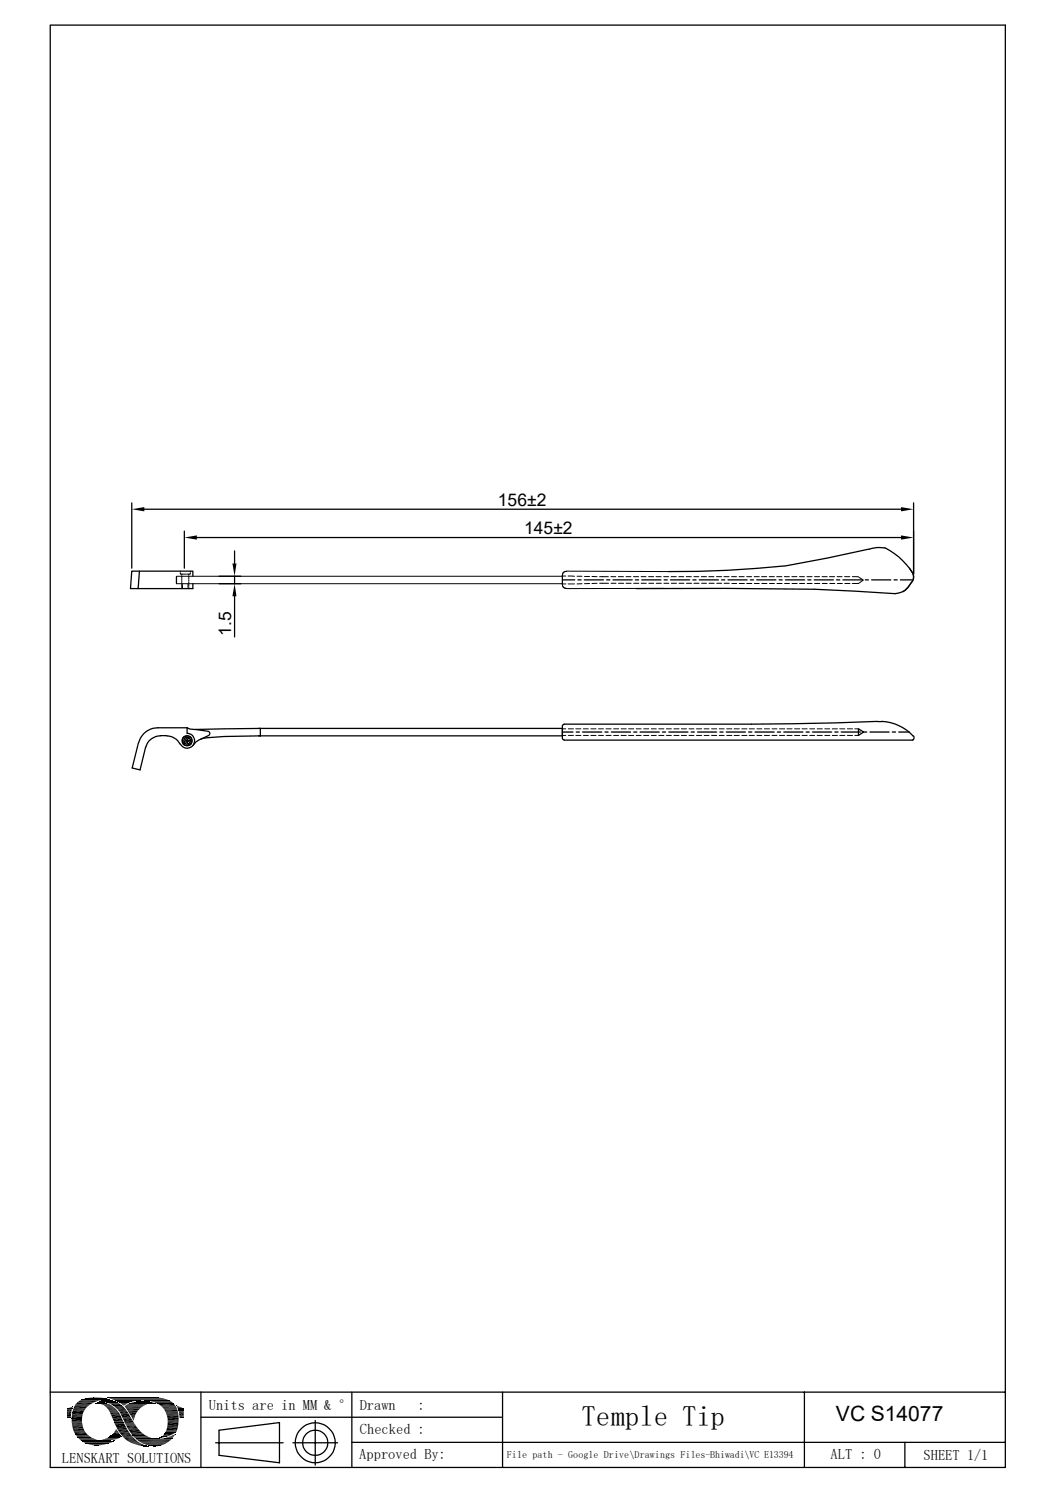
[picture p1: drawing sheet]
<svg xmlns="http://www.w3.org/2000/svg" width="210mm" height="297mm" viewBox="0 0 210 297" stroke-linecap="round" stroke-linejoin="round" font-family="sans-serif">
<g fill="none" stroke="#000" stroke-width=".2">
<path d="M35.9 114v.2h.6M35.9 113.6v.2M36.2 115.1v.3M36.2 115.5v.3M36.2 116v.3M36.2 116.5v.3M36.2 114.2v.2M36.2 114.6v.3M36.2 116.9v.2M36.3 116.5v.6v-.2M36.3 116.1v.2M36.7 114.2h.3"/>
<path d="M37.4 116.1v.2M37.4 116.5v.3M37.4 116.9v.2M37.5 114.6v.5M37.5 114.2v.2M37.5 115.3v.3M37.5 115.8v.3M37.5 116.2v.3M37.5 116.7v.4M37.8 114v.2h-.7M37.8 113.6v.2M111.8 114.6h-76.7v1.5l77.4 .1"/>
<path d="M111.8 114.6h.7M112.6 113.7l-.5 .2-.3 .5 .1 2.3 .3 .3 .4 .1M112.6 113.6l20.4 .1M113 114.6h1.3M113 116.2h1.3M114.8 114.6h.9M115.7 116.1l-.9 .1M116.2 114.7h1.1M117.3 116.1h-1.1M117.7 114.7h1M118.7 116l-1 .1M119.3 114.7h1.7"/>
<path d="M121 116h-1.7M121.5 114.7h1M121.5 116h1M123 114.7h1M123 116h1M124.5 116h1M124.5 114.7h1M126 114.7h1M126 116h1M127.5 116h1M127.5 114.7h1M129 114.7h1"/>
<path d="M129 116h1M130.5 114.7h1M130.5 116h1M132 114.7h1M132 116h1M132 117.1h-19.4M133.5 114.7h1M133.5 116h1M135 114.7h1M135 116h1M136.5 114.7h1M136.5 116h1"/>
<path d="M138 116h1M138 114.7h1M139.5 114.7h1M139.5 116h1M141 114.7h1M141 116h1M142.5 114.7h1M142.5 116h1M144 114.7h1M144 116h1M145.5 114.7h1M145.5 116.1h1"/>
<path d="M147 114.7h1M147 116.1h1M148.5 116.1h1M148.5 114.7h1M150 114.7h1M150 116.1h1M151.5 114.7h1M151.5 116.1h1M153 114.7h1M153 116.1h1M154.5 114.7h1M154.5 116.1h1"/>
<path d="M156 114.7h1M156 116.1h1M157.5 114.7h1M157.5 116.1h1M159 116.1h1M159 114.7h1M160.5 114.7h1M160.5 116.1h1M162 116.1h1M162 114.7h1M163.5 114.7h1M163.5 116.1h1"/>
<path d="M165 114.7h1M165 116.1h1M166.5 114.7h1M166.5 116.1h1M168 114.7h1M168 116.1h1M169.5 114.7h1.1l1.1 .7-1 .7h-1.2M36.4 147.7v.1M36.5 146.7l.1 .1M36.6 147.6l-.2 .1M36.6 146.8l.1 .1M36.6 148v.1"/>
<path d="M36.7 146.9l.1 .2M36.7 147.5l-.1 .1M36.8 147.9l-.1 .1M36.8 146.5l.1 .1M36.8 147.1l.1 .1M36.9 147.4l-.2 .1M36.9 146.6l.1 .1M36.9 147.2v.2M36.9 147.8l-.1 .1M37 146.7l.1 .2M37.1 147.7l-.1 .1M37.1 146.9l.1 .1"/>
<path d="M37.1 147.7h.2M37.2 147l.1 .1M37.3 147.7v.1M37.4 147.9l.1 .2M37.5 147h-.1M37.5 147.4v.1M37.5 147.5l.1 .1M37.6 148.2v.1M37.6 146.9h-.1M37.7 147.7l.1 .1M37.7 147.3h-.1M37.8 146.8h-.1"/>
<path d="M37.8 147.8v.1M37.8 147.2h.1M37.9 146.7h-.1M37.9 148h.1M38 147.1h-.1M38.1 147h.1M111.8 146.3h.7M111.8 145h.7M113 146.3h1M113 145h1M114.5 146.3h1M114.5 145h1"/>
<path d="M116 146.3h1M116 145h1M117.5 146.3h1M117.5 145h1M119 146.3h1M119 145h1M120.5 146.3h1M120.5 145h1M122 146.3h1M122 145h1M123.5 146.3h1M123.5 145h1"/>
<path d="M125 146.3h1M125 145h1M126.5 146.3h1M126.5 145h1M128 146.3h1M128 145h1M129.5 146.3h1M129.5 145h1M131 146.3h1M131 145h1M132.5 146.3h1M132.5 145h1"/>
<path d="M134 146.3h1M134 145h1M135.5 146.3h1M135.5 145h1M137 146.3h1M137 145h1M138.5 146.3h1M138.5 145h1M140 146.3h1M140 145h1M141.5 146.3h1M141.5 145h1"/>
<path d="M143 146.3h1M143 145h1M144.5 146.3h1M144.5 145h1M146 146.3h1M146 145h1M147.5 146.3h1M147.5 145h1M149 146.3h1M149 145h1M150.5 146.3h1M150.5 145h1"/>
<path d="M152 146.3h1M152 145h1M153.5 146.3h1M153.5 145h1M155 146.3h1M155 145h1M156.5 146.3h1M156.5 145h1M158 146.3h1M158 145h1M159.5 146.3h1M159.5 145h1"/>
<path d="M161 146.3h1M161 145h1M162.5 146.3h1M162.5 145h1M164 146.3h1M164 145h1M165.5 146.3h1M165.5 145h1M167 146.3h1M167 145h1M168.5 146.3h1M168.5 145h1"/>
<path d="M170 146.3h.7M170 145h.7M171.7 145.6h.1M14.7 279.9h2.6M15 279.4h3M15.3 279h3.5M15.7 278.7h3.9M15.9 278.6h4M16 278.6h4.2M16 278.5h4.4M16.2 278.5h4.3M16.4 278.4h5.4"/>
<path d="M16.5 278.3h5.1M16.7 278.3h4.7M16.9 278.2h4.3M17.1 278.2h3.9M17.5 278.1h3M17.6 278.1h2.9M19 279.2h2.1M19.1 279.2h2.2M19.7 278.8h3.2M19.8 278.8h2.9M19.9 278.7h2.7M20.2 278.7h2.2"/>
<path d="M20.3 278.9h2.7M20.6 279h2.7M21.3 279h2M21.3 279.1h2.4M21.3 278h10.3M21.4 278.1h10.5M21.5 278.1h11M21.8 278h7.4M21.8 278.2h10.8M21.8 278.4h-5.6M22 278.3h10.9M22.2 278.3h10.8"/>
<path d="M22.3 278.4h10.9M22.5 278.4h10.8M22.6 278.5h11M22.8 278.6h5.1M22.9 278.6h4.4M23 278.7h4.2M23.2 278.8h3.3M23.5 278.9h2.7M23.5 278.9h2.5M23.7 279h2.1M24.8 279.8h3.7M24.8 279.8h3.5"/>
<path d="M24.8 279.9h3.4M24.9 279.7h3.8M25 279.6h3.7M25.1 279.5h4M25.4 279.4h3.8M25.4 279.3h4.2M25.7 279.2h4.2M26 279.1h4.8M26.2 279h4.4M26.2 279h4.2M26.6 278.9h3.5M26.8 278.9h3.1"/>
<path d="M27.1 278.8h2.6M28.7 278.6h5M29.3 278.6h4.4M29.4 278.7h4.5M30.1 278.8h4M30.4 278.9h3.8M30.7 279h3.7M30.8 279.2h-5M31 279.1h3.5M31.2 279.2h3.3M31.9 279.7h3M32.1 279.8h2.9"/>
<path d="M14.3 282.3h2M14.3 282.8h2M14.3 283h2M14.3 283.1h2M14.3 283.5h2.1M14.4 281h2.2M14.5 280.5h2.3M14.5 284.2h2.1M14.6 284.7h2.3M15 285.3h2.3M15.3 285.8h2.7M15.4 285.9h2.6"/>
<path d="M15.4 285.9h2.8M15.5 286h2.8M15.6 286.1h3M15.7 286.3h3.3M15.9 286.4h3.1M15.9 286.4h3.6M16 286.6h3.9M16.2 286.6h3.7M16.2 286.6h4.2M16.3 286.7h5.2M16.3 286.8h6.3M16.6 286.9h5.8"/>
<path d="M16.6 286.9h5.7M16.7 287h5.5M16.9 287h5M17 287.1h4.8M17.1 287.1h4.6M17.1 287.2h4.5M17.4 287.3h4M17.7 287.3h3.2M17.9 287.4h2.8M20.5 286.3h2.6M20.7 286.2h2.8M21.1 286.2h2.5"/>
<path d="M21.2 286.1h2.6M21.5 285.9h2.5M21.5 286h2.3M21.8 285.8h2.3M21.9 285.7h2.2M22 285.7h2M22 285.6h2M22.9 286.4h-2.7M24.1 285.8h-2.3M25.1 280.2h2.7M25.4 280.6h2M25.4 286.8h2.1"/>
<path d="M26.1 285.2h2.4M26.3 285.5h2.5M26.3 285.5h2.6M26.4 285.6h2.7M26.5 285.7h2.8M26.5 285.8h3.1M26.7 285.9h3.1M26.8 286h3.3M26.8 286.1h3.7M27 286.2h4.1M27.1 286.2l7.1 .1M27.1 286.3h7"/>
<path d="M27.6 286.7h6.1M27.8 286.9h5.7M27.9 286.9h5.5M28 287h5.3M28.2 287.1h5M28.5 287.2h4.4M28.8 287.3h3.9M29 287.5h3.4M29.5 287.5h2.6M29.6 287.6h2.4M31.7 286.2h2.5M32.4 280.1h2.7"/>
<path d="M32.5 280.2h2.7M32.6 280.3h2.6M32.6 280.4h2.6M32.7 280.5h2.6M32.8 285h2.1M32.9 285h2.1M32.9 280.9h2.5M32.9 284.9h2.2M32.9 284.9h2.1M32.9 284.8h2.2M33 284.7h2.1M33 284.6h2.2"/>
<path d="M33.1 284.5h2.1M33.1 284.6h2.1M33.1 281.5h2.4M33.2 283.9h2.2M33.4 282.5h2.1"/>
</g>
<g fill="none" stroke="#000" stroke-width=".25">
<path d="M10 5h189.9v286.9h-189.9zM26.2 100v13M27.7 113.6l-.2 3.5M28.7 101.3h150.5M35.1 114.7v1.3M36.7 105.7v7.3M38.4 114.6v-1h-12.2l-.2 3.5h12.4v-1M39.2 106.9h140M43.6 114.6h4.3M43.6 116.1h4.3M46.7 109.6v2.5M46.7 114.6v1.5"/>
<path d="M46.7 118.6v8.1M111.8 115.4h2.5M114.9 115.4h.7M116.2 115.4h3.8M120.7 115.4h.6M121.9 115.4h3.8M126.4 115.4h.6M126.5 117.1h17.7l17.7 .1 16.2 .9M127.6 115.4h3.8M132.1 115.4h.6M133.4 115.4h3.8M137.8 115.4h.6"/>
<path d="M139.1 115.4h3.8M143.5 115.4h.6M144.8 115.4h3.8M149.2 115.4h.7M150.5 115.4h3.8M154.9 115.4h.7M156.2 115.4h3.8M160.7 115.4h.6M161.9 115.4h3.8M166.4 115.4h.6M167.6 115.4h3.9M172.1 115.4h.6"/>
<path d="M172.9 109.3l1.5-.4 1.6 .1a13.5 13.5 0 0 1 5.7 5.3v.5a4.4 4.4 0 0 1-2.5 3l-1.1 .3M172.9 109.2l-8.3 1.8-8.3 1.6a214.4 214.4 0 0 1-23.3 1.1M173.4 115.4h3.8M177.8 115.4h.6M179.1 115.4h2.5M181.7 100v14.2M27.5 147.8l-1.2 5 1.6 .4 1.1-4.6M31.9 146.4a3 3 0 0 0-2.9 2.2M31.9 146.3h1.2M33.1 146.4a3.1 3.1 0 0 1 2.7 1.6M36.7 147.4h.9M37.2 144.8l.6 .2 .9 .1 13.1-.2v1.5l-7.2 .1-3.5 .3a3.3 3.3 0 0 0-2.7 1.5"/>
<path d="M37.2 144.8v1.1a1.48 1.48 0 0 1 1.3 2.2 1.48 1.48 0 0 1-2.6-.1M37.2 144.8h-5.8a4 4 0 0 0-3.8 3M37.2 146.9v.9M38.9 145.1l2.6 .4a.46 .46 0 0 1 0 .8l-1.6 .8M51.4 144.9h60.4M51.4 146.4h60.4M111.8 145.6h2.2M114.6 145.6h.6M115.9 145.6h3.8M120.3 145.6h.6M121.6 145.6h3.8M126 145.6h.7"/>
<path d="M127.3 145.6h3.8M131.7 145.6h.7M133 145.6h3.8M137.5 145.6h.6M138.7 145.6h3.8M143.2 145.6h.6M144.4 145.6h3.9M148.9 145.6h.6M150.2 145.6h3.8M154.6 145.6h.6M155.9 145.6h3.8M160.3 145.6h.7"/>
<path d="M161.6 145.6h3.8M166 145.6h.7M167.3 145.6h3.8M170.7 145l1 .6-1 .7zM171.7 145.6h.7M173 145.6h3.8M174.5 143.5a1199.3 1199.3 0 0 1-62.3 .6l-.4 .3v2.5l.4 .3h69.2a.54 .54 0 0 0 .3-.8M174.5 143.6h.9M175.4 143.5a9.1 9.1 0 0 1 6.2 2.9M177.5 145.6h.6M178.7 145.6h2.1M10 276.9h189.9"/>
<path d="M14.7 279.7h2.9M40 276.9v15M70 276.9v15M99.9 276.9v15M160 276.9v15M14.3 281.5h2.1M14.3 283.3h2.1M14.7 284.9h2.4M15 285.5h2.6M24.6 286.1h2.2M24.9 280.1h3.2M25.1 283.8h2.1"/>
<path d="M25.3 284h2.1M26.1 285.4h2.7M27.2 286.5h6.8M33.1 281.3h2.4M33.4 282.7h2.1M40 281.9h59.9M42.9 287h13.4M43.6 284.5l12-1.5v8l-12-1.5zM58.3 287h8.8M62.7 282.6v8.9M70 286.9h129.9M180 286.9v5"/>
<circle cx="37.2" cy="147.4" r=".98"/>
<circle cx="37.2" cy="147.4" r=".68"/>
<circle cx="62.7" cy="287" r="2.51"/>
<circle cx="62.7" cy="287" r="4"/>
</g>
<path d="M112.6 117.1h13.9M137.1 116h1.2M139 116h1.2" fill="none" stroke="#fff" stroke-width=".2"/>
<g fill="#000">
<path d="M26.2 101.3l2.5-.4v.8zM36.7 106.9l2.5-.4v.9zM46.2 112.1h.8l-.3 2.5zM46.7 116.1l.3 2.5h-.8zM179.2 106.5l2.5 .4-2.5 .5zM179.2 100.9l2.5 .4-2.5 .4zM14.3 279.9h.1zM13.8 280l.5-.1 .1 .1zM14.3 279.9h.1v.1zM18.3 278h1.6zM18.7 278h1.2zM19.1 279.1h1.9z"/>
<path d="M19.2 279.1h1.8zM19.2 279.1h1.7zM19.4 279.1h1.5zM19.5 279.1h1zM19.4 279.1h1.2zM19.5 279.1h1.1zM19.6 279.1h.9zM19.6 279.2l1.9 .1zM19.7 278.8h.2zM19.6 279.1h.8zM19.8 279.1h.6zM20 279.3l1.7 .1z"/>
<path d="M19.8 279.1h.4zM20.1 279l.1 .1zM20.1 279h.1zM20.2 279.4h1.6zM20.4 279.4l1.7 .2h-1.4zM20.4 279.4h1.4l.3 .2zM20.5 278.7h1.8zM20.5 278.7h1.7zM20.6 278.6l1.6 .1zM20.7 279.6l1.7 .1h-1.5zM20.7 279.6h1.4l.3 .1zM20.6 278.6h1.4z"/>
<path d="M20.9 278.6h1.1zM20.9 279.7l1.6 .1zM21 279.8l1.7 .2h-1.4zM21 279.8h1.5l.2 .2zM21.2 278.6h.3zM20.9 278.6h.8zM21.2 278.6h.5zM21.5 278.4h.3zM21.8 279.2h1.9zM22.4 279.6h1.9zM22.5 279.6h1.8zM22.5 279.6l1.8 .1z"/>
<path d="M22.6 279.7l2 .2h-1.7zM22.6 279.7h1.7l.3 .2zM22.9 279.9l1.9 .2h-1.7zM22.9 279.9h1.7l.2 .2zM23.7 279l1.9 .1zM23.8 279.1h1.8zM23.8 279.1h1.6zM24 279.1h1.4zM24 279.1l1.3 .1zM24 279.2l1 .2h-.7zM24 279.2h1.3l-.3 .2zM24.3 279.4l.6 .1z"/>
<path d="M24.3 279.4h.7zM24.4 279.5l.3 .1zM24.4 279.5h.5zM24.6 279.6v.1zM24.6 279.6h.1zM27.5 278.8h2zM27.5 278.8h1.9zM28.2 278.8h1.2zM28.2 278.8h.7zM30.4 279.2h.4zM30.4 279.2h.5zM30.7 279.2h.2z"/>
<path d="M30.9 278h.2zM35.1 279.7h.2zM35.1 279.7l.5 .1zM35.2 279.8l.8 .2h-.7zM35.2 279.8l.8 .2zM35.3 280l1 .1h-1zM35.3 280h.7l.3 .1zM13.3 280.2h1.1zM13.3 280.2l1 .1zM13.3 280.3l1 .1h-1zM13.3 280.3h1v.1zM13.3 280.4l.9 .4h-.9z"/>
<path d="M13.3 280.4h1l-.1 .4zM13.3 280.8h.9zM13.3 280.8l.8 .5h-.8zM13.3 280.8h.9l-.1 .5zM13.3 281.3l.8 .4h-.8zM13.3 281.3h.8v.4zM13.3 281.7h.8zM13.3 281.7l.8 .2h-.8zM13.3 281.7h.8v.2zM13.3 281.9h.8zM13.3 281.9l.8 .1zM13.4 280.2h1z"/>
<path d="M13.7 280.1l.7 .1zM13.7 280.1h.7zM13.8 280h.6zM14.3 282.3l2 .4h-2zM14.3 282.3h2v.4zM18.3 287.4l1.9 .1zM18.3 287.4h1.9zM18.4 287.5h1.1zM18.4 287.5h1.8zM18.9 287.5h.6zM19.1 287.5h.4zM20.4 286.4l1.9 .1z"/>
<path d="M20.4 286.4h2zM20.6 286.5h1.5zM20.6 286.5h1.7zM20.7 286.5h1.1zM20.7 286.5h1.4zM21 286.5h.6zM21 286.5h.8zM21.3 280l1.7 .2h-1.6zM21.3 280h1.4l.3 .2zM21.3 286.5h.3zM21.4 286.5h.2zM21.4 280.2l1.8 .3h-1.6z"/>
<path d="M21.4 280.2h1.6l.2 .3zM21.6 280.5h1.6zM21.6 280.5l1.8 .2h-1.7zM21.6 280.5h1.6l.2 .2zM21.7 280.7l1.8 .1h-1.7zM21.7 280.7h1.7l.1 .1zM21.8 280.8l1.8 .2h-1.7zM21.8 280.8h1.7l.1 .2zM21.9 281l1.8 .1zM21.9 281.1l1.9 .2h-1.8zM21.9 281.1h1.8l.1 .2zM21.5 286.7h1.1z"/>
<path d="M21.9 286.7h.7zM22 281.3l1.8 .1zM22 286.7h.6zM22.1 281.4l1.9 .3h-1.8zM22.1 281.4h1.7l.2 .3zM22.1 285.6l1.9 .1zM22.1 285.6h1.9zM22.2 281.7l2 .5h-1.8zM22.2 281.7h1.8l.2 .5zM22.2 285.5l1.8 .1zM22.2 285.5h1.7zM22.2 286.7h.5z"/>
<path d="M22.3 286.7h.4zM22.4 286.7h.3zM22.4 282.2l2.1 .5h-1.9zM22.4 282.2h1.8l.3 .5zM22.4 285.3h1.4zM22.4 285.3l1.5 .2h-1.7zM22.4 285.3h1.4l.1 .2zM22.6 286.6h.2zM22.6 282.7l1.9 .1zM22.7 282.8l1.9 .1zM22.7 282.9l1.9 .1zM22.7 285l1.1 .3h-1.4z"/>
<path d="M22.7 285h.9l.2 .3zM22.7 283h1.9zM22.7 284.9l.9 .1zM22.8 283l1.9 .2h-1.9zM22.8 283h1.8l.1 .2zM22.8 283.2l2.3 .9h-1.9zM22.8 283.2h1.9l.4 .9zM22.9 284.7l.6 .2h-.8zM22.9 284.7h.5l.1 .2zM22.6 286.6h.3zM22.9 284.6l.5 .1h-.5zM22.9 284.6l.5 .1z"/>
<path d="M23 284.4h.2zM23 284.4l.3 .2h-.4zM23 284.4l.3 .2zM23.1 284.4h.1zM23.1 280.1l1.8 .2h-1.5zM23.1 280.1h1.7l.1 .2zM23.4 280.3l1.8 .4h-1.6zM23.4 280.3h1.5l.3 .4zM23.6 280.7l1.7 .1zM23.7 280.8l1.9 .4h-1.6zM23.7 280.8h1.6l.3 .4zM24 281.2l1.6 .1z"/>
<path d="M24 281.3l2 .7h-1.7zM24 281.3h1.6l.4 .7zM24.3 282l1.8 .2h-1.7zM24.3 282h1.7l.1 .2zM24.4 282.2l2 .5h-1.7zM24.4 282.2h1.7l.3 .5zM24.7 282.7l1.9 .3h-1.8zM24.7 282.7h1.7l.2 .3zM24.8 283l1.9 .2h-1.8zM24.8 283h1.8l.1 .2zM24.9 283.2h1.8zM24.9 283.2l1.9 .1z"/>
<path d="M24.9 283.3h1.9zM25 283.3l1.9 .1zM25 283.4l2 .1h-1.9zM25 283.4h1.9l.1 .1zM25.1 283.5l1.9 .1zM25.4 280.6l2 .1zM25.4 280.7l1.7 .4h-1.4zM25.4 280.7h2l-.3 .4zM25.5 284.4l2.5 .5h-2.1zM25.5 284.4h2.1l.4 .5zM25.7 281.1l1.2 .4h-.9zM25.7 281.1h1.4l-.2 .4z"/>
<path d="M25.8 286.9l2 .1h-1.7zM25.8 286.9h1.7l.3 .1zM26 281.5l.9 .1zM26 281.6l.8 .3h-.6zM26 281.6h.9l-.1 .3zM26.1 287l2 .2h-1.5zM26.1 287h1.7l.3 .2zM26.2 281.9l.5 .2h-.4zM26.2 281.9h.6l-.1 .2zM26.3 282.1l.4 .1h-.3zM26.3 282.1h.4v.1zM26.4 282.2l.2 .3z"/>
<path d="M26.4 282.2h.3l-.1 .3zM26.5 282.5l.1 .1zM26.6 287.2l1.7 .1zM26.8 287.3l1.9 .2h-1.2zM26.8 287.3h1.5l.4 .2zM27.5 287.5h1.3zM27.6 287.5l1.4 .1zM28 287.6h1.1zM28.1 287.6l1.1 .1zM28.2 287.7h1.1zM28.5 287.7h.9zM28.6 287.7h.9z"/>
<path d="M29 287.7h.5zM29.2 287.7h.3zM29.3 287.7h.2zM29.6 287.5l2 .2zM30.2 287.7h1.3zM30.2 287.7h1.4zM30.4 287.7h.9zM30.4 287.7h1.1zM30.5 287.7h.5zM30.5 287.7h.8zM30.7 287.7h.3zM31.8 286h.2z"/>
<path d="M31.8 286h.1zM31.8 286h.4zM31.9 286h.4zM32.1 285.8h.8zM32.1 285.8h.9zM31.9 286l.2-.2 .2 .2zM32.1 285.8h.8l-.6 .2zM32.1 285.8h1zM32.2 285.8h.9zM32.3 286.2h1.9zM32.2 285.8l.2-.2 .7 .2zM32.4 285.6h1.3l-.6 .2z"/>
<path d="M32.5 285.5l1.2 .1zM32.5 285.5h1.3zM32.6 286.1h1.6zM32.7 285.2l1.1 .3h-1.3zM32.7 285.2h1.8l-.7 .3zM32.7 286.1h1.5zM32.7 285.2h1.8zM32.8 285l2 .1zM32.8 285.1l1.7 .1h-1.8zM32.8 285.1h2l-.3 .1zM32.8 286.1h1.5zM33.1 286h1.3z"/>
<path d="M33.2 281.6l2.3 .5h-2.2zM33.2 281.6h2.3v.5zM33.2 284l2 .5h-2.1zM33.2 284h2.1l-.1 .5zM33.2 286h1.2zM33.4 283l2 .5h-2.1zM33.4 283h2.1l-.1 .5zM33.4 285.9h1zM33.6 285.8h.9zM33.7 285.8h.8zM33.9 285.7h.6zM34.1 285.7h.5z"/>
<path d="M34.1 285.7l.3-.2 .2 .2zM34.4 285.5h.3l-.1 .2zM34.4 285.5l.3-.1v.1zM34.7 285.4v.1zM35.3 280.1l1.1 .1zM35.3 280.2h1.2zM35.3 280.2l1.2 .1zM35.4 280.3l1.1 .1h-1.1zM35.4 280.3h1.1v.1zM35.4 280.4h1.1zM35.5 280.4l1 .2h-1zM35.5 280.4h1v.2z"/>
<path d="M35.5 280.6h1zM35.5 280.6l1 .1zM35.6 280.7l.9 .1zM35.6 280.8l.9 .3h-.9zM35.6 280.8h.9v.3zM35.6 281.1h.9zM35.6 281.1l.9 .5h-.8zM35.6 281.1h.9v.5zM35.7 281.6l.8 .2h-.8zM35.7 281.6h.8v.2zM35.7 281.8l.8 .2h-.8zM35.7 281.8h.8v.2z"/>
<path d="M35.7 282h.8zM35.7 282l.8 .1zM35.8 282.1h.7zM35.9 282.1h.6zM36 282.1h.5zM36.4 282.1h.1z"/>
</g>
<g fill="none" stroke="#000" stroke-width=".21">
<path d="M14.9 279.5h3M15.5 278.8h3.9M32.2 279.9h2.9M14.3 281.7h2.1M14.5 280.4h2.5M15.2 285.7h2.7M24 285.4h2.1M24.4 285.9h2.1M24.9 286.4h2.1M25.1 286.6h2.2M25.4 284.2h2.2M33 281.1h2.4"/>
<path d="M33.4 282.9h2.1"/>
</g>
<path d="M15.1 279.2h3.5M21.9 279.4h2.3M31.4 279.4h3.4M14.4 284h2.2M14.6 280.1h2.7M23.2 284.2h2.1M25.9 285h2.5M33.3 283.7h2.1" fill="none" stroke="#000" stroke-width=".34"/>
<path d="M14.4 283.7h2.1M14.8 285.2h2.5M23.4 284.5h2.1M23.6 284.8h2.1M23.8 285.1h2.1M24.2 285.6h2.1M25.2 280.4h2.6M32.7 280.6h2.6" fill="none" stroke="#000" stroke-width=".3"/>
<path d="M14.3 282.1h2M14.4 280.8h2.4M33.3 282.3h2.2" fill="none" stroke="#000" stroke-width=".42"/>
<path d="M14.3 281.2h2.3M14.5 284.5h2.3" fill="none" stroke="#000" stroke-width=".38"/>
<text font-size="5.7" x="115.6" y="283.6">Temple Tip</text>
<text font-size="4.2" x="166.2" y="282.7">VC S14077</text>
<g font-size="3.5">
<text x="99" y="100.6">156±2</text>
<text x="104.2" y="106.3">145±2</text>
<text x="46" y="126.4" transform="rotate(-90 46 126.4)">1.5</text>
</g>
<g font-size="2.9">
<text x="41.5" y="280.6">Units are in MM &amp; °</text>
<text x="71.5" y="280.6">Drawn</text>
<text x="83" y="280.6">:</text>
<text x="71.6" y="285.2">Checked :</text>
<text x="12.3" y="291.1">LENSKART SOLUTIONS</text>
<text x="71.5" y="290.1">Approved By:</text>
<text x="165.2" y="290.3">ALT : 0</text>
<text x="183.7" y="290.4">SHEET 1/1</text>
</g>
<text font-size="2" x="100.8" y="290">File path - Google Drive\Drawings Files-Bhiwadi\VC E13394</text>
</svg>
